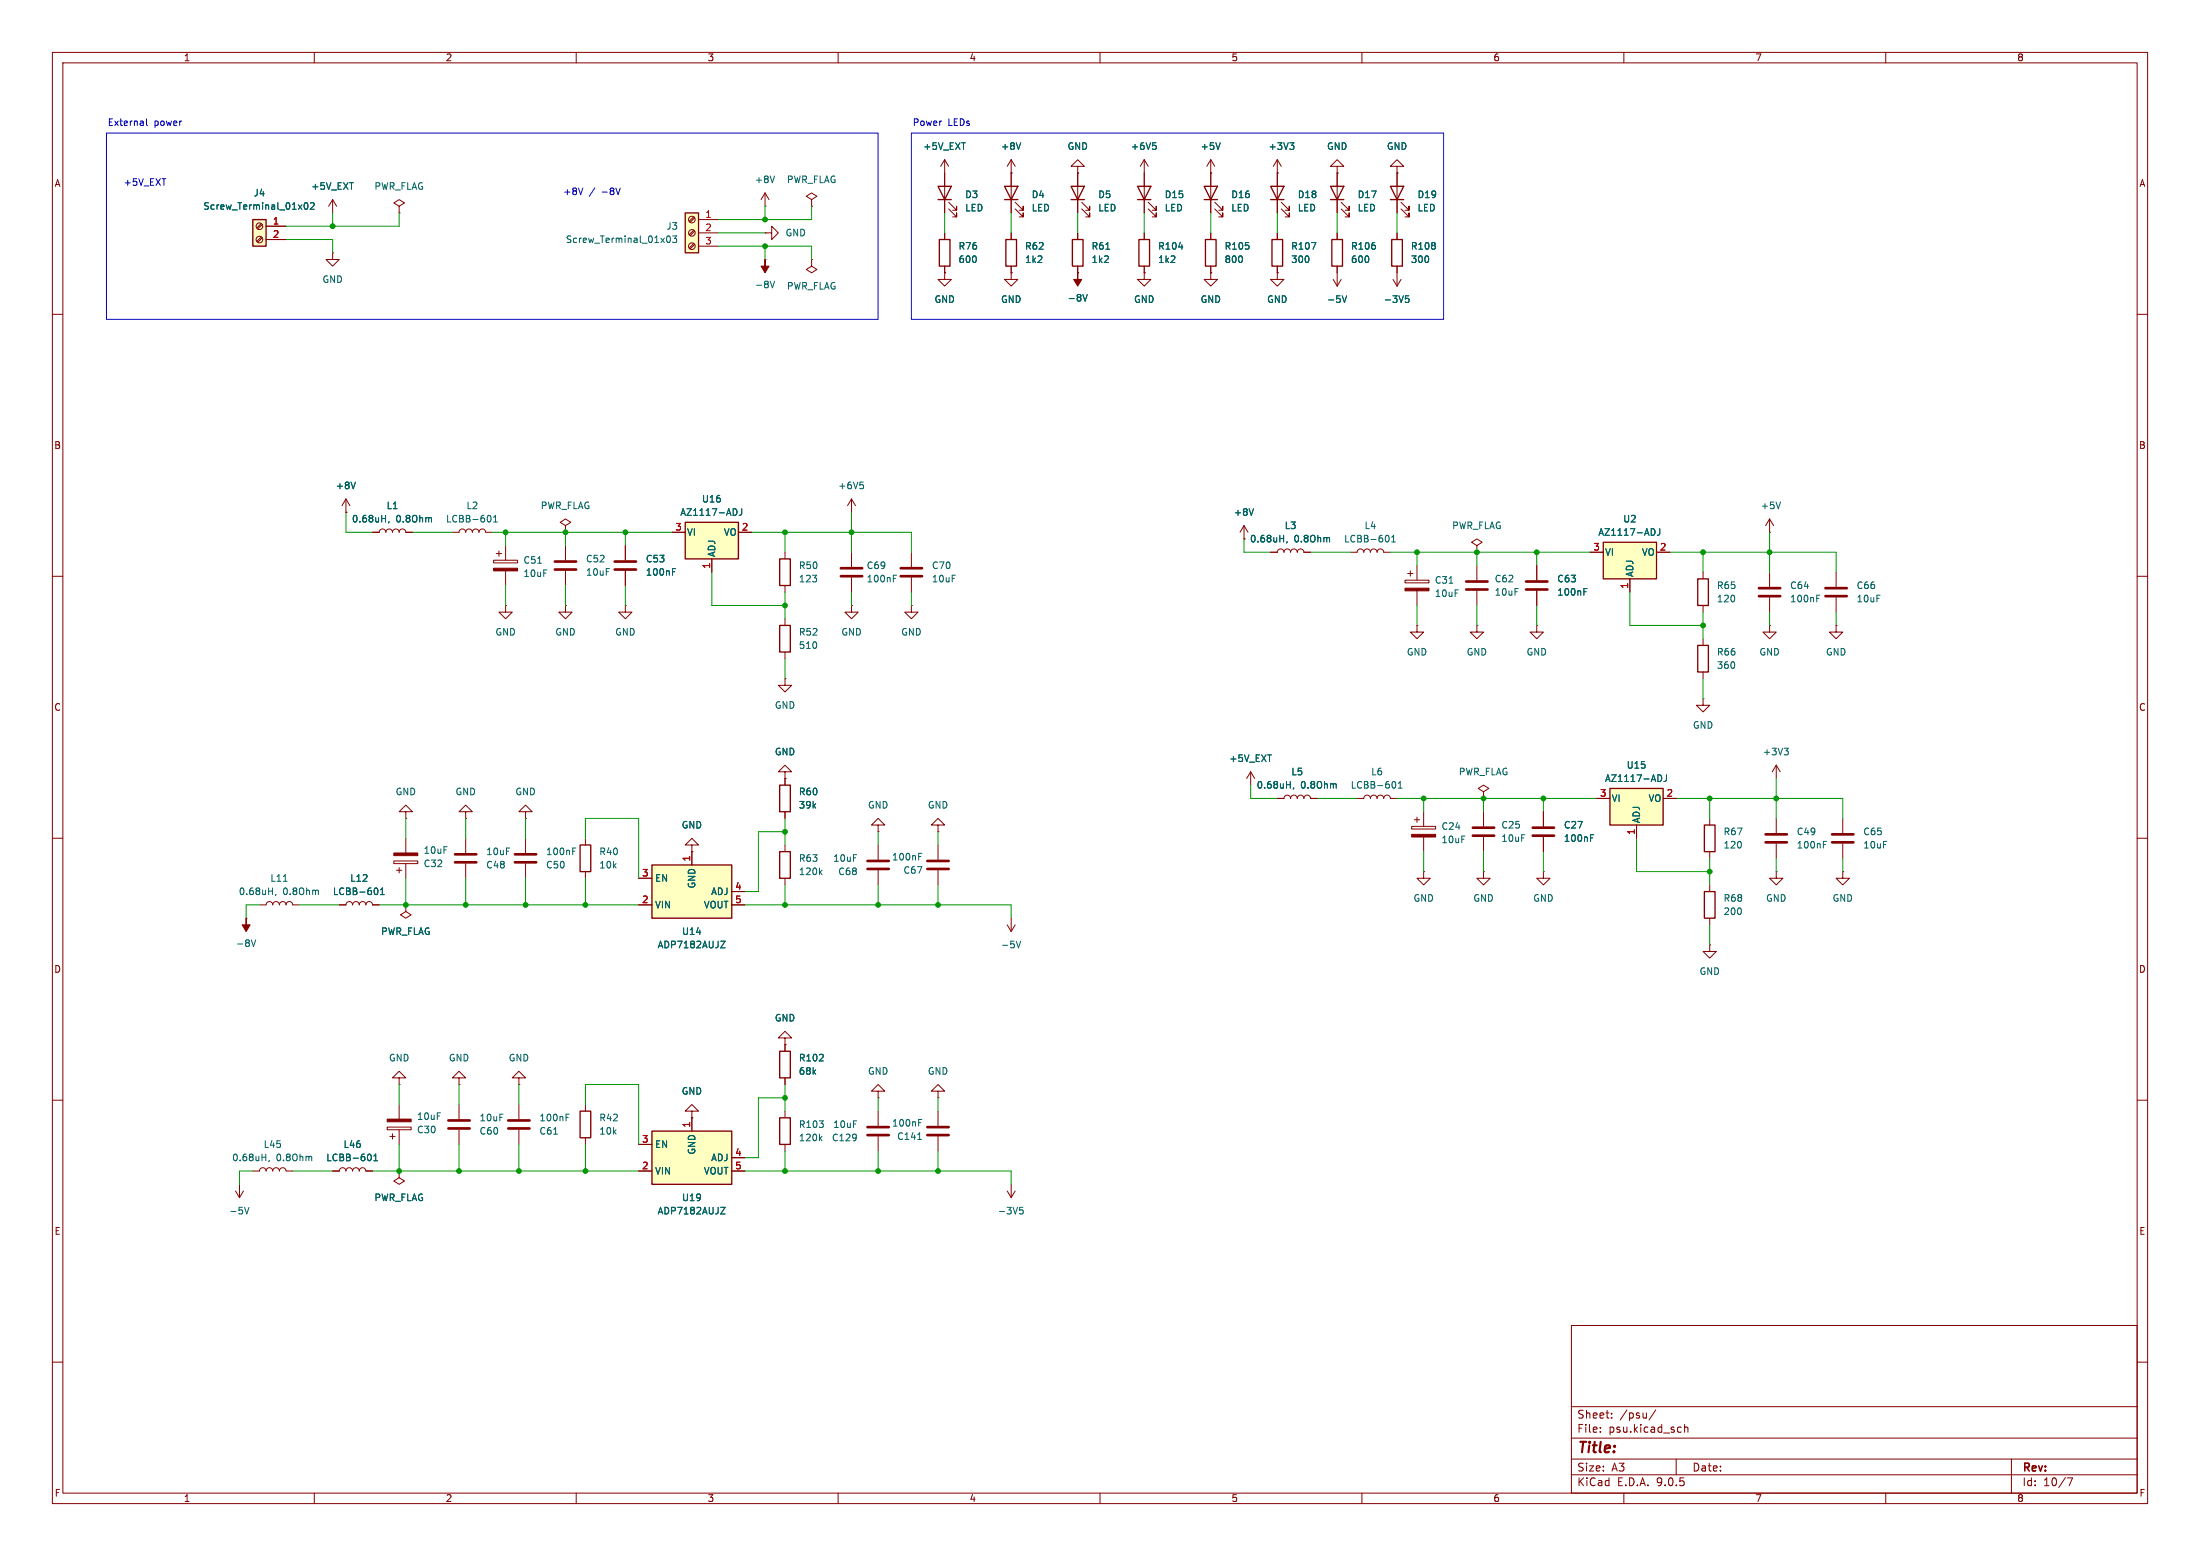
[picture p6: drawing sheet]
<svg xmlns="http://www.w3.org/2000/svg" width="420mm" height="297mm" viewBox="0 0 420 297" stroke-linecap="round" stroke-linejoin="round" font-family="sans-serif">
<g fill="none" stroke="#840000" stroke-width=".19">
<path d="M10 10h400v277h-400zM12 12h396v273h-396zM60 10v2M110 10v2M160 10v2M210 10v2M260 10v2M310 10v2M360 10v2M10 60h2M408 60h2M10 110h2"/>
<path d="M107.9 115.6v1.2h1.3l-1.3 1.3-1.2-1.3h1.2M107.9 115.6h.1M107.9 104.1v2.8M107.9 109v2.8M119.4 115.6v1.2h1.2l-1.2 1.3-1.3-1.3h1.3M119.4 115.6h.1M408 110h2M10 160h2M326.4 156.2v1.3M339.1 156.2v2.8M351.8 156.2v2.8M408 160h2"/>
<path d="M326.4 162.6v1.2M326.4 168.9v1.3M326.4 175.3v1.2M339.1 166.4v1.2h1.3l-1.3 1.3-1.3-1.3h1.3M339.1 166.4h.1M339.1 161v2.8M351.8 166.4v1.2h1.3l-1.3 1.3-1.3-1.3h1.3M351.8 166.4h.1M351.8 161v2.8M326.4 180.3v1.3h1.3l-1.3 1.3-1.3-1.3h1.3M326.4 180.3h.1M10 210h2"/>
<path d="M73.9 215.1h4.6v.5h-4.6zM74.4 216.9h1M74.9 216.4v1M76.2 205.7h-1.3l1.3-1.2 1.3 1.2h-1.3v1.3M76.2 207h.1M76.2 210.8v2.8M76.2 215.6v2.8M87.6 205.7h-1.2l1.2-1.2 1.3 1.2h-1.3v1.3M87.6 207h.1M87.6 210.8v2.8M87.6 215.6v2.8M99.1 205.7h-1.3l1.3-1.2 1.2 1.2h-1.2v1.3"/>
<path d="M99.1 207h.1M408 210h2M45 227.3l.7 1.3M45.7 226.1v2.5M46.5 227.3l-.8 1.3M48.3 223.5h1.2a.64 .64 0 0 1 .7-.6 .64 .64 0 0 1 .6 .6 .64 .64 0 0 1 .6-.6 .64 .64 0 0 1 .7 .6 .64 .64 0 0 1 .6-.6 .64 .64 0 0 1 .6 .6 .64 .64 0 0 1 .7-.6 .64 .64 0 0 1 .6 .6h1.3M63.5 223.5h1.3a.64 .64 0 0 1 .6-.6 .64 .64 0 0 1 .6 .6 .64 .64 0 0 1 .7-.6 .64 .64 0 0 1 .6 .6 .64 .64 0 0 1 .6-.6 .64 .64 0 0 1 .7 .6 .64 .64 0 0 1 .6-.6 .64 .64 0 0 1 .6 .6h1.3M76.2 223.5v1.3l1 .6-1 .7-1-.7 1-.6M76.2 223.5h.1M300 253h108v32h-108zM10 260h2M300 278.5h108"/>
<path d="M300 274.5h108M300 268.5h108M305.5 273.2v.2M305.5 272.5v.1M307.7 270.5v.2M307.7 269.8v.1M316.1 269.1l-1.3 1.9M320 278.5v3M320.8 272.4l.1 .1M320.9 273.3l-.1 .1M321.6 271.9v1.5M321.6 272.5l.2-.1 .4 .1v.9"/>
<path d="M384 278.5v6.5M408 260h2M60 285v2M110 285v2M160 285v2M210 285v2M260 285v2M300 281.5h108M310 285v2M360 285v2M394.7 282.1h1l-.7 1.5"/>
</g>
<path d="M105.9 107.2h4.1M105.9 108.7h4.1M337.1 159.3h4M349.8 159.3h4M337.1 160.8h4M349.8 160.8h4M85.6 215.4h4.1M85.6 213.9h4.1" fill="none" stroke="#840000" stroke-width=".51"/>
<path d="M73.9 213.6h4.6v.5h-4.6z" fill="#840000" stroke="#840000" stroke-width=".19"/>
<path d="M325.4 157.5h2v5.1h-2zM325.4 170.2h2v5.1h-2z" fill="none" stroke="#840000" stroke-width=".25"/>
<path d="M348.1 161.2h.4M348.1 160.6h.6M46.7 230.4l.4 1.3 .4-1.3M51.4 221.5l-.1 .2M70.6 220.3a.79 .79 0 0 1 0 1.3M71.4 221.6h.7M71.4 220.7l.3-.4v1.3" fill="none" stroke="#006464" stroke-width=".19"/>
<path d="M307.3 150.5h10.2v7h-10.2z" fill="#ffffc2"/>
<path d="M307.3 150.5h10.2v7h-10.2z" fill="none" stroke="#840000" stroke-width=".25"/>
<g fill="none" stroke="#840000" stroke-width=".19">
<path d="M179.1 157.5h1.2l-1.2-1.3-1.3 1.3h1.3v1.3M179.1 158.8h.1M269.5 157.7h4.6v.5h-4.6zM270 156.5h1M270.5 156v1M271.8 154.9v2.8M271.8 159.8v2.8M304.8 152.4h2.5M312.4 157.5v2.5M317.5 152.4h2.5M192.3 176.5l.7 1.3M193 175.3v2.5"/>
<path d="M193.8 176.5l-.8 1.3M271.8 166.4v1.2h1.2l-1.2 1.3-1.3-1.3h1.3M271.8 166.4h.1M149.9 198.1h1.2l-1.2-1.2-1.3 1.2h1.3v1.3M149.9 199.4h.1"/>
</g>
<path d="M316.8 147.9a.68 .68 0 0 1 .4 .6 .68 .68 0 0 1-.4 .7M318.1 147.9v1.1l-.4 .2M194 179.6l.4 1.3 .5-1.3" fill="none" stroke="#006464" stroke-width=".19"/>
<path d="M269.5 159.3h4.6v.5h-4.6z" fill="#840000" stroke="#840000" stroke-width=".19"/>
<path d="M124.5 215.9h15.2v10.2h-15.2z" fill="#ffffc2"/>
<path d="M110.7 212.1h2.1v5.1h-2.1zM124.5 215.9h15.2v10.2h-15.2zM148.8 200.7h2.1v5h-2.1z" fill="none" stroke="#840000" stroke-width=".25"/>
<g fill="none" stroke="#840000" stroke-width=".19">
<path d="M238.8 147.3l-.8 1.3M238.8 147.3l.7 1.3M238.8 147.3v2.6M149.9 199.4v1.3M111.8 210.8v1.3M111.8 217.2v1.2M121.9 218.4h2.6M132.1 212.1h-1.3l1.3-1.3 1.2 1.3h-1.2v1.3M132.1 213.4h.1M132.1 213.4v2.5M149.9 205.7v1.3M121.9 223.5h2.6"/>
<path d="M139.7 223.5h2.5M139.7 221h2.5"/>
</g>
<path d="M137.6 230.4h.8l-.8 1.3h.8" fill="none" stroke="#006464" stroke-width=".19"/>
<path d="M130.8 99.7h10.2v7h-10.2z" fill="#ffffc2"/>
<path d="M130.8 99.7h10.2v7h-10.2z" fill="none" stroke="#840000" stroke-width=".25"/>
<path d="M128.3 101.6h2.5M135.9 106.7v2.5M141 101.6h2.5M243.8 152.4h1.3a.64 .64 0 0 1 .6-.6 .64 .64 0 0 1 .7 .6 .64 .64 0 0 1 .6-.6 .64 .64 0 0 1 .6 .6 .64 .64 0 0 1 .7-.6 .64 .64 0 0 1 .6 .6 .64 .64 0 0 1 .7-.6 .64 .64 0 0 1 .6 .6h1.3M259.1 152.4h1.2a.64 .64 0 0 1 .7-.6 .64 .64 0 0 1 .6 .6 .64 .64 0 0 1 .7-.6 .64 .64 0 0 1 .6 .6 .64 .64 0 0 1 .6-.6 .64 .64 0 0 1 .7 .6 .64 .64 0 0 1 .6-.6 .64 .64 0 0 1 .6 .6h1.3M132.1 161.3h-1.3l1.3-1.3 1.2 1.3h-1.2v1.3M132.1 162.6h.1" fill="none" stroke="#840000" stroke-width=".19"/>
<path d="M140.3 97.1a.68 .68 0 0 1 .4 .6 .68 .68 0 0 1-.4 .7M141.6 97.1l-.1 1.1-.4 .2M247 150.4l-.1 .2M266.2 149.2a.79 .79 0 0 1 0 1.2M266.9 150.4h.8M266.9 149.5l.4-.3v1.2" fill="none" stroke="#006464" stroke-width=".19"/>
<path d="M124.5 165.1h15.2v10.2h-15.2z" fill="#ffffc2"/>
<path d="M324.1 110.5h2v5.1h-2zM324.1 123.2h2v5.1h-2zM124.5 165.1h15.2v10.2h-15.2z" fill="none" stroke="#840000" stroke-width=".25"/>
<g fill="none" stroke="#840000" stroke-width=".19">
<path d="M337.8 99.1l-.7 1.2M337.8 99.1l.8 1.2M337.8 99.1v2.5M281.9 119.4v1.3h1.3l-1.3 1.2-1.2-1.2h1.2M281.9 119.4h.1M281.9 104.1l1.1-.6-1.1-.6-1 .6 1 .6v1.3M281.9 105.4h.1M281.9 108v2.7M281.9 112.8v2.8M293.4 119.4v1.3h1.2l-1.2 1.2-1.3-1.2h1.3M293.4 119.4h.1M293.4 108v2.7"/>
<path d="M293.4 112.8v2.8M325.1 109.2v1.3M325.1 115.6v1.2M337.8 101.6h.1M325.1 133.4v1.2h1.3l-1.3 1.3-1.3-1.3h1.3M325.1 133.4h.1M325.1 121.9v1.3M325.1 128.3v1.2M77.5 154.9h-1.3l1.3-1.2 1.2 1.2h-1.2v1.3M77.5 156.2h.1M88.9 154.9h-1.3l1.3-1.2 1.3 1.2h-1.3v1.3M88.9 156.2h.1"/>
<path d="M100.3 154.9h-1.2l1.2-1.2 1.3 1.2h-1.3v1.3M100.3 156.2h.1M283.2 151.1l1-.6-1-.6-1 .6 1 .6v1.3M283.2 152.4h.1M283.2 154.9v2.8M283.2 159.8v2.8M339.1 146.1l-.8 1.2M339.1 146.1l.8 1.2M339.1 146.1v2.5M75.2 164.3h4.6v.5h-4.6zM75.7 166.1h1M76.2 165.6v1"/>
<path d="M77.5 172.7v1.3l1 .6-1 .7-1-.7 1-.6M77.5 172.7h.1M77.5 160v2.8M77.5 164.8v2.8M88.9 160v2.8M88.9 164.8v2.8M100.3 160v2.8M100.3 164.8v2.8M121.9 167.6h2.6M121.9 172.7h2.6M132.1 162.6v2.5M139.7 172.7h2.5"/>
<path d="M139.7 170.2h2.5M283.2 166.4v1.2h1.3l-1.3 1.3-1.3-1.3h1.3M283.2 166.4h.1M294.6 166.4v1.2h1.3l-1.3 1.3-1.2-1.3h1.2M294.6 166.4h.1M99.1 210.8v2.8M99.1 215.6v2.8"/>
</g>
<path d="M339.9 95.8l-.4 1.3M302.4 112.9h.4M302.4 112.3h.6M340.6 142.8h.8l-.4 .5M341.1 143.3l.3 .2v.3l-.3 .3M109.3 162.5h.5M109.3 161.9h.6M137.6 179.6h.8l-.8 1.3h.8M105.7 216.5h.7M108.1 213.3h.4M108.1 212.7h.6" fill="none" stroke="#006464" stroke-width=".19"/>
<path d="M279.9 111h4.1M279.9 112.5h4.1M291.3 111h4.1M291.3 112.5h4.1M281.2 158h4M281.2 159.5h4M86.9 164.6h4M86.9 163.1h4M98.3 164.6h4.1M98.3 163.1h4.1M97 215.4h4.1M97 213.9h4.1" fill="none" stroke="#840000" stroke-width=".51"/>
<path d="M75.2 162.8h4.6v.5h-4.6z" fill="#840000" stroke="#840000" stroke-width=".19"/>
<path d="M306.1 103.5h10.1v7h-10.1z" fill="#ffffc2"/>
<g fill="none" stroke="#840000" stroke-width=".25">
<path d="M191.8 35.6h2.5l-1.3 2.5zM191.8 38.1h2.5M217.2 35.6h2.5l-1.3 2.5zM217.2 38.1h2.5M229.9 35.6h2.5l-1.3 2.5zM229.9 38.1h2.5M204.7 45.7h2.1v5.1h-2.1zM242.8 45.7h2.1v5.1h-2.1zM148.8 119.4h2.1v5.1h-2.1zM148.8 106.7h2.1v5.1h-2.1zM306.1 103.5h10.1v7h-10.1zM148.8 149.9h2.1v5h-2.1z"/>
<path d="M110.7 161.3h2.1v5.1h-2.1z"/>
</g>
<g fill="none" stroke="#840000" stroke-width=".19">
<path d="M63.5 38.1l-.8 1.3M63.5 38.1l.8 1.3M63.5 38.1v2.5M76.2 39.4l1-.7-1-.6-1 .6 1 .7v1.2M193 33v7.6M193.8 39.9l1.5 1.5v-.8v.8h-.7M193.8 38.6l1.5 1.5v-.7v.7h-.7M218.4 33v7.6M219.2 39.9l1.5 1.5v-.8v.8h-.7M219.2 38.6l1.5 1.5v-.7v.7h-.7M231.1 33h.1M231.1 30.5l-.7 1.3"/>
<path d="M231.1 30.5l.8 1.3M231.1 30.5v10.1M231.9 39.9l1.5 1.5v-.8v.8h-.7M231.9 38.6l1.5 1.5v-.7v.7h-.7M76.2 40.6h.1M146 49.5h.1M154.9 49.5v1.3l1.1 .6-1.1 .7-1-.7 1-.6M154.9 49.5h.1M205.7 44.5v1.2M205.7 50.8v1.3M243.8 44.5v1.2M243.8 50.8v1.3"/>
<path d="M254.5 53.3l.8 1.3M255.3 52.1v2.5M256 53.3l-.7 1.3M162.6 95.3v2.5M162.6 95.3l-.8 1.2M162.6 95.3l.7 1.2M94.2 106.9h4.6v.5h-4.6zM94.7 105.7h1.1M95.2 105.2v1M96.5 115.6v1.2h1.3l-1.3 1.3-1.3-1.3h1.3M96.5 115.6h.1M96.5 104.1v2.8"/>
<path d="M96.5 109v2.8M107.9 100.3l1.1-.6-1.1-.6-1 .6 1 .6v1.3M107.9 101.6h.1M119.4 104.1v2.8M119.4 109v2.8M149.9 105.4v1.3M149.9 111.8v1.2M149.9 118.1v1.3M162.6 115.6v1.2h1.2l-1.2 1.3-1.3-1.3h1.3M162.6 115.6h.1M162.6 105.4v2.8M162.6 110.2v2.8"/>
<path d="M174 115.6v1.2h1.3l-1.3 1.3-1.3-1.3h1.3M174 115.6h.1M174 105.4v2.8M174 110.2v2.8M303.5 105.4h2.6M311.1 110.5v2.5M316.2 105.4h2.6M337.8 119.4v1.3h1.3l-1.3 1.2-1.3-1.2h1.3M337.8 119.4h.1M337.8 109.2v2.8M337.8 114v2.8M350.5 119.4v1.3h1.3l-1.3 1.2-1.3-1.2h1.3"/>
<path d="M350.5 119.4h.1M350.5 109.2v2.8M350.5 114v2.8M149.9 129.5v1.3h1.2l-1.2 1.3-1.3-1.3h1.3M149.9 129.5h.1M149.9 124.5v1.2M149.9 147.3h1.2l-1.2-1.2-1.3 1.2h1.3v1.3M149.9 148.6h.1M149.9 148.6v1.3M149.9 154.9v1.3M167.6 157.5h1.3l-1.3-1.3-1.2 1.3h1.2v1.3M167.6 158.8h.1"/>
<path d="M294.6 154.9v2.8M294.6 159.8v2.8M47 175.3h.1M49.5 172.7h1.3a.64 .64 0 0 1 .6-.6 .64 .64 0 0 1 .7 .6 .64 .64 0 0 1 .6-.6 .64 .64 0 0 1 .6 .6 .64 .64 0 0 1 .7-.6 .64 .64 0 0 1 .6 .6 .64 .64 0 0 1 .6-.6 .64 .64 0 0 1 .7 .6h1.2M64.8 172.7h1.2a.64 .64 0 0 1 .7-.6 .64 .64 0 0 1 .6 .6 .64 .64 0 0 1 .6-.6 .64 .64 0 0 1 .7 .6 .64 .64 0 0 1 .6-.6 .64 .64 0 0 1 .6 .6 .64 .64 0 0 1 .7-.6 .64 .64 0 0 1 .6 .6h1.3M111.8 160v1.3M111.8 166.4v1.2M167.6 161.3v2.8M167.6 166.1v2.8M167.6 208.3h1.3l-1.3-1.3-1.2 1.3h1.2v1.3M167.6 209.6h.1M167.6 212.1v2.8"/>
<path d="M167.6 216.9v2.8M179.1 212.1v2.8M179.1 216.9v2.8"/>
</g>
<g fill="none" stroke="#006464" stroke-width=".19">
<path d="M233 27.2l-.5 1.3M147 53.7l.5 1.2 .4-1.2M211.1 47.6h.7M250.4 46.3h.8l-.5 1.3M256.2 56.5l.5 1.2 .4-1.2M164.2 92h.6M164.6 92.5l.3 .2v.3l-.3 .3M102.7 107.5h.7M128.4 109.1h.4M128.4 108.5h.6M170.5 110.4h.5M170.5 109.8h.6"/>
<path d="M315.5 100.9a.68 .68 0 0 1 .5 .6 .68 .68 0 0 1-.5 .7M316.9 100.9l-.1 1.1-.4 .2M346.8 114.2h.4M346.8 113.6h.6M303.6 159.9h.5M303.6 159.3h.6M48 179.4l.4 1.3 .4-1.3M52.7 170.7l-.1 .2M54.1 168.2h.7M71.8 169.5a.79 .79 0 0 1 0 1.3M72.6 170.8h.8M72.6 169.9l.4-.4v1.3"/>
<path d="M175.2 217.5h.7M175.4 214.3h.4M175.4 213.7h.6"/>
</g>
<g fill="none" stroke="#840000" stroke-width=".51">
<path d="M117.3 107.2h4.1M117.3 108.7h4.1M160.5 108.5h4.1M160.5 110h4.1M172 108.5h4M172 110h4M335.8 112.3h4.1M335.8 113.8h4.1M348.5 112.3h4.1M348.5 113.8h4.1M292.6 158h4.1M292.6 159.5h4.1"/>
<path d="M165.6 165.9h4.1M165.6 164.3h4.1M165.6 216.7h4.1M165.6 215.1h4.1M177 216.7h4.1M177 215.1h4.1"/>
</g>
<g fill="#840000" stroke="#840000" stroke-width=".19">
<path d="M94.2 108.5h4.6v.5h-4.6z"/>
<path d="M47 175.3v1.2h.8l-.8 1.3-.8-1.3h.8z"/>
<path d="M146 49.5v1.3h.8l-.8 1.3-.7-1.3h.7z"/>
</g>
<path d="M130.8 40.6h2.5v7.7h-2.5z" fill="#ffffc2"/>
<path d="M179.1 35.6h2.5l-1.3 2.5zM179.1 38.1h2.5M130.8 40.6h2.5v7.7h-2.5zM192 45.7h2.1v5.1h-2.1z" fill="none" stroke="#840000" stroke-width=".25"/>
<g fill="none" stroke="#840000" stroke-width=".19">
<path d="M146 39.4h.1M146 36.8l-.7 1.3M146 36.8l.8 1.3M146 36.8v2.6M154.9 38.1l1.1-.6-1.1-.7-1 .7 1 .6v1.3M154.9 39.4h.1M180.3 33v7.6M181.1 39.9l1.5 1.5v-.8v.8h-.7M181.1 38.6l1.5 1.5v-.7v.7h-.7M193 33h.1M193 30.5l-.7 1.3M193 30.5l.8 1.3"/>
<path d="M193 30.5v2.5M132.4 41.4l-.8 .8M132.4 43.9l-.8 .9M132.4 46.5l-.8 .8M132.6 41.6l-.9 .8M132.6 44.1l-.9 .9M132.6 46.7l-.9 .8M133.3 41.9h3.9M133.3 44.5h3.9M133.3 47h3.9M193 44.5v1.2M193 50.8v1.3"/>
<circle cx="132.1" cy="47" r=".63"/>
<circle cx="132.1" cy="44.4" r=".63"/>
<circle cx="132.1" cy="41.9" r=".63"/>
</g>
<path d="M147.9 33.6l-.5 1.3M194.9 27.2l-.5 1.3M127.4 45.2l.2-.2a.68 .68 0 0 1 .4 .7 .68 .68 0 0 1-.4 .6l-.3-.5zM128.4 45h.8l-.4 .5 .3 .1v.6l-.2 .1-.5-.1" fill="none" stroke="#006464" stroke-width=".19"/>
<path d="M48.3 41.9h2.5v5.1h-2.5z" fill="#ffffc2"/>
<g fill="none" stroke="#840000" stroke-width=".25">
<path d="M204.5 35.6h2.5l-1.3 2.5zM204.5 38.1h2.5M242.6 35.6h2.5l-1.3 2.5zM242.6 38.1h2.5M254 35.6h2.5l-1.2 2.5zM254 38.1h2.5M265.4 35.6h2.6l-1.3 2.5zM265.4 38.1h2.6M48.3 41.9h2.5v5.1h-2.5zM179.3 45.7h2.1v5.1h-2.1zM217.4 45.7h2.1v5.1h-2.1zM230.1 45.7h2.1v5.1h-2.1z"/>
<path d="M254.3 45.7h2v5.1h-2zM265.7 45.7h2v5.1h-2zM148.8 162.6h2.1v5h-2.1zM148.8 213.4h2.1v5h-2.1z"/>
</g>
<g fill="none" stroke="#840000" stroke-width=".19">
<path d="M180.3 30.5v5.1M180.3 38.1v2.5M180.3 30.5l-.7 1.3M180.3 30.5l.8 1.3M193 33h.1M193 33v2.6M193 38.1v2.5M205.7 31.8h1.3l-1.3-1.3-1.2 1.3h1.2v1.2M205.7 33h.1M205.7 33v7.6M206.5 39.9l1.5 1.5v-.8v.8h-.7M206.5 38.6l1.5 1.5v-.7v.7h-.7"/>
<path d="M218.4 30.5l-.7 1.3M218.4 30.5l.8 1.3M218.4 30.5v5.1M218.4 38.1v2.5M231.1 33h.1M231.1 33v2.6M231.1 38.1v2.5M243.8 33h.1M243.8 30.5l-.7 1.3M243.8 30.5l.8 1.3M243.8 30.5v10.1M244.6 39.9l1.5 1.5v-.8v.8h-.7"/>
<path d="M244.6 38.6l1.5 1.5v-.7v.7h-.7M255.3 31.8h1.2l-1.2-1.3-1.3 1.3h1.3v1.2M255.3 33h.1M255.3 33v7.6M256 39.9l1.6 1.5v-.8v.8h-.8M256 38.6l1.6 1.5v-.7v.7h-.8M266.7 31.8h1.3l-1.3-1.3-1.3 1.3h1.3v1.2M266.7 33h.1M266.7 33v7.6M267.5 39.9l1.5 1.5v-.8v.8h-.8M267.5 38.6l1.5 1.5v-.7v.7h-.8M49.9 42.7l-.9 .8"/>
<path d="M49.9 45.2l-.9 .9M50.1 42.8l-.9 .9M50.1 45.4l-.9 .8M50.8 43.2h3.8M50.8 45.7h3.8M63.5 48.3v1.2h1.3l-1.3 1.3-1.3-1.3h1.3M63.5 48.3h.1M146 44.5h1.3v-1.3l1.3 1.3-1.3 1.2v-1.2M146 44.5h.1M180.3 52.1v1.2h1.3l-1.3 1.3-1.2-1.3h1.2M180.3 52.1h.1M180.3 44.5v1.2"/>
<path d="M180.3 50.8v1.3M193 52.1v1.2h1.3l-1.3 1.3-1.2-1.3h1.2M193 52.1h.1M193 44.5v1.2M193 50.8v1.3M205.7 52.1h.1M205.7 44.5v1.2M205.7 50.8v1.3M218.4 52.1v1.2h1.3l-1.3 1.3-1.2-1.3h1.2M218.4 52.1h.1M218.4 44.5v1.2M218.4 50.8v1.3"/>
<path d="M231.1 52.1v1.2h1.3l-1.3 1.3-1.2-1.3h1.2M231.1 52.1h.1M231.1 44.5v1.2M231.1 50.8v1.3M243.8 52.1v1.2h1.3l-1.3 1.3-1.2-1.3h1.2M243.8 52.1h.1M243.8 44.5v1.2M243.8 50.8v1.3M255.3 44.5v1.2M255.3 50.8v1.3M265.9 53.3l.8 1.3M266.7 44.5v1.2"/>
<path d="M266.7 50.8v3.8M267.5 53.3l-.8 1.3M66 97.8h.1M66 95.3l-.7 1.2M66 95.3l.8 1.2M66 95.3v2.5M71.1 101.6h1.3a.64 .64 0 0 1 .6-.6 .64 .64 0 0 1 .7 .6 .64 .64 0 0 1 .6-.6 .64 .64 0 0 1 .6 .6 .64 .64 0 0 1 .7-.6 .64 .64 0 0 1 .6 .6 .64 .64 0 0 1 .6-.6 .64 .64 0 0 1 .7 .6h1.2M86.4 101.6h1.2a.64 .64 0 0 1 .7-.6 .64 .64 0 0 1 .6 .6 .64 .64 0 0 1 .6-.6 .64 .64 0 0 1 .7 .6 .64 .64 0 0 1 .6-.6 .64 .64 0 0 1 .6 .6 .64 .64 0 0 1 .7-.6 .64 .64 0 0 1 .6 .6h1.3M119.4 104.1v2.8M119.4 109v2.8M128.3 101.6h2.5M135.9 106.7v2.5"/>
<path d="M141 101.6h2.5M237.5 102.9h.1M237.5 100.3l-.8 1.3M237.5 100.3l.8 1.3M237.5 100.3v2.6M242.6 105.4h1.2a.64 .64 0 0 1 .7-.6 .64 .64 0 0 1 .6 .6 .64 .64 0 0 1 .6-.6 .64 .64 0 0 1 .7 .6 .64 .64 0 0 1 .6-.6 .64 .64 0 0 1 .6 .6 .64 .64 0 0 1 .7-.6 .64 .64 0 0 1 .6 .6h1.3M257.8 105.4h1.3a.64 .64 0 0 1 .6-.6 .64 .64 0 0 1 .6 .6 .64 .64 0 0 1 .7-.6 .64 .64 0 0 1 .6 .6 .64 .64 0 0 1 .7-.6 .64 .64 0 0 1 .6 .6 .64 .64 0 0 1 .6-.6 .64 .64 0 0 1 .7 .6h1.2M268.2 110.7h4.6v.6h-4.6zM268.7 109.5h1M269.2 109v1M270.5 119.4v1.3h1.3l-1.3 1.2-1.3-1.2h1.3M270.5 119.4h.1"/>
<path d="M270.5 108v2.7M270.5 112.8v2.8M293.4 108v2.7M293.4 112.8v2.8M303.5 105.4h2.6M311.1 110.5v2.5M316.2 105.4h2.6M149.9 148.6h.1M149.9 148.6v1.3M149.9 154.9v1.3M243.8 152.4h1.3M250.2 152.4h1.3"/>
<path d="M294.6 154.9v2.8M294.6 159.8v2.8M304.8 152.4h2.5M312.4 157.5v2.5M317.5 152.4h2.5M64.8 172.7h1.2M71.1 172.7h1.3M77.5 172.7h.1M121.9 167.6h2.6M121.9 172.7h2.6M132.1 162.6h.1M132.1 162.6v2.5"/>
<path d="M139.7 172.7h2.5M139.7 170.2h2.5M149.9 161.3v1.3M149.9 167.6v1.3M179.1 161.3v2.8M179.1 166.1v2.8M149.9 199.4h.1M149.9 199.4v1.3M121.9 218.4h2.6M132.1 213.4h.1M132.1 213.4v2.5M149.9 205.7v1.3"/>
<path d="M149.9 212.1v1.3M149.9 218.4v1.3M179.1 208.3h1.2l-1.2-1.3-1.3 1.3h1.3v1.3M179.1 209.6h.1M63.5 223.5h1.3M69.8 223.5h1.3M76.2 223.5h.1M121.9 223.5h2.6M139.7 223.5h2.5M139.7 221h2.5M192.3 227.3l.7 1.3M193 226.1v2.5"/>
<path d="M193.8 227.3l-.8 1.3"/>
<circle cx="49.5" cy="45.7" r=".63"/>
<circle cx="49.5" cy="43.2" r=".63"/>
</g>
<g fill="none" stroke="#006464" stroke-width=".19">
<path d="M58.2 38.7h.2a.68 .68 0 0 1 .4 .6 .68 .68 0 0 1-.4 .6 .84 .84 0 0 1-.2-1.2zM59.3 38.8l.5-.1 .2 .3-.8 .9h.8M194.9 27.2l-.5 1.3M220.1 27.2h.6M220.5 27.7l.2 .3v.3l-.2 .2M233 27.2l-.5 1.3M246.2 27.2h.8l-.4 .5M246.8 27.7l.2 .3v.3l-.2 .2M206.7 56.2l.4 1.3 .5-1.3M211.1 47.6h.7M225 47.1h.8M250.4 46.3h.8l-.5 1.3"/>
<path d="M256.2 56.5l.5 1.2 .4-1.2M268.3 56.5h.6M268.3 57l.5-.1 .2 .3-.1 .5h-.6M67.9 92l-.5 1.3M74.3 99.6l-.2 .2M93.4 98.4a.79 .79 0 0 1 0 1.2M94.2 99.6h.7M94.2 98.7l.4-.3v1.2M140.3 97.1a.68 .68 0 0 1 .4 .6 .68 .68 0 0 1-.4 .7M141.6 97.1l-.1 1.1-.4 .2M239.3 97.1l-.4 1.3M128.4 109.1h.4"/>
<path d="M128.4 108.5h.6M245.7 103.4l-.1 .2M264.9 102.2a.79 .79 0 0 1 0 1.2M265.7 103.4h.7M265.7 102.5l.3-.3v1.2M276.6 111.3h.8M302.4 112.9h.4M302.4 112.3h.6M315.5 100.9a.68 .68 0 0 1 .5 .6 .68 .68 0 0 1-.5 .7M316.9 100.9l-.1 1.1-.4 .2M247 150.4l-.1 .2M303.6 159.9h.5"/>
<path d="M303.6 159.3h.6M316.8 147.9a.68 .68 0 0 1 .4 .6 .68 .68 0 0 1-.4 .7M318.1 147.9v1.1l-.4 .2M71.8 169.5a.79 .79 0 0 1 0 1.3M72.6 170.8h.8M72.6 169.9l.4-.4v1.3M137.6 179.6h.8l-.8 1.3h.8M156.6 166.5l.3 .4M156.9 166.1l-.5 .5M175.4 163.5h.4M175.4 162.9h.6M156.6 217.3l.3 .4"/>
<path d="M156.9 216.9l-.5 .5M70.6 220.3a.79 .79 0 0 1 0 1.3M71.4 221.6h.7M71.4 220.7l.3-.4v1.3M137.6 230.4h.8l-.8 1.3h.8M194.7 230.4h.6M194.7 231l.4-.1 .2 .3-.1 .5h-.5"/>
</g>
<g fill="#840000" stroke="#840000" stroke-width=".19">
<path d="M268.2 112.3h4.6v.5h-4.6z"/>
<path d="M205.7 52.1v1.2h.8l-.8 1.3-.7-1.3h.7z"/>
</g>
<path d="M177 165.9h4.1M177 164.3h4.1" fill="none" stroke="#840000" stroke-width=".51"/>
<g fill="none" stroke="#009600" stroke-width=".19">
<path d="M146 39.4v2.5M154.9 39.4v2.5h-17.7M54.6 45.7h8.9v2.6M63.5 40.6v2.6M76.2 40.6v2.6h-21.6M137.2 47h17.7v2.5M137.2 44.5h8.8M146 47v2.5M180.3 40.6v3.9M193 40.6v3.9M205.7 40.6v3.9M218.4 40.6v3.9"/>
<path d="M231.1 40.6v3.9M243.8 40.6v3.9M255.3 40.6v3.9M266.7 40.6v3.9M66 97.8v3.8h5.1M162.6 97.8v7.6M78.7 101.6h7.7M94 101.6h34.3M96.5 101.6v2.5M96.5 111.8v3.8M107.9 101.6v2.5M107.9 111.8v3.8"/>
<path d="M119.4 101.6v2.5M119.4 111.8v3.8M135.9 109.2v6.4h14M143.5 101.6h30.5v3.8M149.9 101.6v3.8M149.9 113v5.1M162.6 113v2.6M174 113v2.6M237.5 102.9v2.5h5.1M250.2 105.4h7.6M265.4 105.4h38.1M270.5 105.4v2.6"/>
<path d="M270.5 115.6v3.8M281.9 105.4v2.6M281.9 115.6v3.8M293.4 105.4v2.6M293.4 115.6v3.8M311.1 113v6.4h14M318.8 105.4h31.7v3.8M325.1 105.4v3.8M325.1 116.8v5.1M337.8 101.6v7.6M337.8 116.8v2.6M350.5 116.8v2.6"/>
<path d="M149.9 125.7v3.8M325.1 129.5v3.9M77.5 156.2v3.8M88.9 156.2v3.8M100.3 156.2v3.8M149.9 156.2v5.1M149.9 158.8h-5.1v11.4h-2.6M167.6 158.8v2.5M179.1 158.8v2.5M238.8 149.9v2.5h5M251.5 152.4h7.6M266.7 152.4h38.1"/>
<path d="M271.8 152.4v2.5M283.2 152.4v2.5M294.6 152.4v2.5M320 152.4h31.8v3.8M326.4 152.4v3.8M339.1 148.6v7.6M49.5 172.7h-2.5v2.6M57.1 172.7h7.7M72.4 172.7h49.5M77.5 167.6v5.1M88.9 167.6v5.1M100.3 167.6v5.1"/>
<path d="M111.8 160v-3.8h10.1v11.4M111.8 167.6v5.1M142.2 172.7h50.8v2.6M149.9 168.9v3.8M167.6 168.9v3.8M179.1 168.9v3.8M271.8 162.6v3.8M283.2 162.6v3.8M294.6 162.6v3.8M312.4 160v6.4h14M326.4 163.8v5.1M326.4 176.5v3.8"/>
<path d="M339.1 163.8v2.6M351.8 163.8v2.6M76.2 207v3.8M76.2 218.4v5.1M87.6 207v3.8M87.6 218.4v5.1M99.1 207v3.8M99.1 218.4v5.1M111.8 210.8v-3.8h10.1v11.4M111.8 218.4v5.1M149.9 207v5.1M149.9 219.7v3.8"/>
<path d="M149.9 209.6h-5.1v11.4h-2.6M167.6 209.6v2.5M167.6 219.7v3.8M179.1 209.6v2.5M179.1 219.7v3.8M48.3 223.5h-2.6v2.6M55.9 223.5h7.6M71.1 223.5h50.8M142.2 223.5h50.8v2.6"/>
</g>
<path d="M20.3 25.4h147.3v35.6h-147.3zM28 22.7v1.1l.1 .2M111.3 35.9l-.4 1.3M118.4 35.9l-.4 1.3M174 25.4h101.6v35.6h-101.6z" fill="none" stroke="#0000c2" stroke-width=".19"/>
<g fill="#009600" stroke="#009600" stroke-width=".19">
<circle cx="63.5" cy="43.2" r=".46"/>
<circle cx="146" cy="47" r=".46"/>
<circle cx="146" cy="41.9" r=".46"/>
<circle cx="167.6" cy="172.7" r=".46"/>
<circle cx="167.6" cy="223.5" r=".46"/>
<circle cx="149.9" cy="223.5" r=".46"/>
<circle cx="179.1" cy="172.7" r=".46"/>
<circle cx="179.1" cy="223.5" r=".46"/>
<circle cx="149.9" cy="209.6" r=".46"/>
<circle cx="111.8" cy="172.7" r=".46"/>
<circle cx="149.9" cy="158.8" r=".46"/>
<circle cx="149.9" cy="172.7" r=".46"/>
<circle cx="111.8" cy="223.5" r=".46"/>
<circle cx="87.6" cy="223.5" r=".46"/>
<circle cx="76.2" cy="223.5" r=".46"/>
<circle cx="99.1" cy="223.5" r=".46"/>
<circle cx="149.9" cy="101.6" r=".46"/>
<circle cx="162.6" cy="101.6" r=".46"/>
<circle cx="107.9" cy="101.6" r=".46"/>
<circle cx="96.5" cy="101.6" r=".46"/>
<circle cx="149.9" cy="115.6" r=".46"/>
<circle cx="119.4" cy="101.6" r=".46"/>
<circle cx="77.5" cy="172.7" r=".46"/>
<circle cx="88.9" cy="172.7" r=".46"/>
<circle cx="100.3" cy="172.7" r=".46"/>
<circle cx="325.1" cy="105.4" r=".46"/>
<circle cx="337.8" cy="105.4" r=".46"/>
<circle cx="293.4" cy="105.4" r=".46"/>
<circle cx="281.9" cy="105.4" r=".46"/>
<circle cx="325.1" cy="119.4" r=".46"/>
<circle cx="270.5" cy="105.4" r=".46"/>
<circle cx="339.1" cy="152.4" r=".46"/>
<circle cx="326.4" cy="152.4" r=".46"/>
<circle cx="294.6" cy="152.4" r=".46"/>
<circle cx="326.4" cy="166.4" r=".46"/>
<circle cx="283.2" cy="152.4" r=".46"/>
<circle cx="271.8" cy="152.4" r=".46"/>
</g>
<text font-size="2.8" fill="#840000" x="301" y="277.9">Title:</text>
<g font-size="2.1" fill="#840000">
<text x="301" y="273.7">File:</text>
<text x="301" y="271">Sheet:</text>
<text x="307.1" y="273.7">psu.kicad_sch</text>
<text x="309.2" y="271">/psu/</text>
<text x="301" y="281.1">Size:</text>
<text x="307.6" y="281.1">A3</text>
<text x="323" y="281.1">Date:</text>
<text x="386" y="281.3">Rev:</text>
<text x="301" y="283.9">KiCad</text>
<text x="308.7" y="283.9">E.D.A.</text>
<text x="316.3" y="283.9">9.0.5</text>
<text x="386" y="283.9">Id:</text>
<text x="390.1" y="283.9">10/7</text>
</g>
<g font-size="1.8" fill="#840000">
<text x="35" y="11.9">1</text>
<text x="85" y="11.9">2</text>
<text x="135" y="11.9">3</text>
<text x="185" y="11.9">4</text>
<text x="235" y="11.9">5</text>
<text x="285" y="11.9">6</text>
<text x="335" y="11.9">7</text>
<text x="385" y="11.9">8</text>
<text x="10.3" y="35.9">A</text>
<text x="408.3" y="35.9">A</text>
<text x="10.3" y="85.9">B</text>
<text x="408.2" y="85.9">B</text>
<text x="10.3" y="135.9">C</text>
<text x="408.2" y="135.9">C</text>
<text x="10.3" y="185.9">D</text>
<text x="408.2" y="185.9">D</text>
<text x="10.3" y="235.9">E</text>
<text x="408.3" y="235.9">E</text>
<text x="10.3" y="285.9">F</text>
<text x="35" y="286.9">1</text>
<text x="85" y="286.9">2</text>
<text x="135" y="286.9">3</text>
<text x="185" y="286.9">4</text>
<text x="235" y="286.9">5</text>
<text x="285" y="286.9">6</text>
<text x="335" y="286.9">7</text>
<text x="385" y="286.9">8</text>
<text x="408.3" y="285.9">F</text>
</g>
<g font-size="1.8" fill="#0000c2">
<text x="20.5" y="24.2">External</text>
<text x="29.4" y="24.2">power</text>
<text x="174.1" y="24.2">Power</text>
<text x="180.9" y="24.2">LEDs</text>
<text x="23.5" y="35.7">+5V_EXT</text>
<text x="107.4" y="37.4">+8V</text>
<text x="112.5" y="37.4">/</text>
<text x="115" y="37.4">-8V</text>
</g>
<g font-size="1.8" fill="#006464">
<text x="176.2" y="28.8">+5V_EXT</text>
<text x="191" y="28.8">+8V</text>
<text x="203.7" y="28.8">GND</text>
<text x="215.8" y="28.8">+6V5</text>
<text x="229.1" y="28.8">+5V</text>
<text x="242.1" y="28.8">+3V3</text>
<text x="253.2" y="28.8">GND</text>
<text x="264.7" y="28.8">GND</text>
<text x="144" y="35.2">+8V</text>
<text x="150.1" y="35.2">PWR_FLAG</text>
<text x="38.7" y="40.2">Screw_Terminal_01x02</text>
<text x="48.3" y="37.7">J4</text>
<text x="59.3" y="36.4">+5V_EXT</text>
<text x="71.4" y="36.4">PWR_FLAG</text>
<text x="184.2" y="38">D3</text>
<text x="184.2" y="40.6">LED</text>
<text x="196.9" y="38">D4</text>
<text x="196.9" y="40.6">LED</text>
<text x="209.6" y="38">D5</text>
<text x="209.6" y="40.6">LED</text>
<text x="222.3" y="40.6">LED</text>
<text x="222.3" y="38">D15</text>
<text x="235" y="40.6">LED</text>
<text x="235" y="38">D16</text>
<text x="247.7" y="40.6">LED</text>
<text x="247.7" y="38">D18</text>
<text x="259.1" y="40.6">LED</text>
<text x="259.1" y="38">D17</text>
<text x="270.5" y="40.6">LED</text>
<text x="270.5" y="38">D19</text>
<text x="107.9" y="46.6">Screw_Terminal_01x03</text>
<text x="127.2" y="44">J3</text>
<text x="149.9" y="45.3">GND</text>
<text x="182.9" y="47.9">R76</text>
<text x="195.6" y="47.9">R62</text>
<text x="208.3" y="47.9">R61</text>
<text x="221" y="47.9">R104</text>
<text x="233.7" y="47.9">R105</text>
<text x="246.4" y="47.9">R107</text>
<text x="257.8" y="47.9">R106</text>
<text x="269.2" y="47.9">R108</text>
<text x="182.9" y="50.4">600</text>
<text x="195.6" y="50.4">1k2</text>
<text x="208.3" y="50.4">1k2</text>
<text x="221" y="50.4">1k2</text>
<text x="233.7" y="50.4">800</text>
<text x="246.4" y="50.4">300</text>
<text x="257.8" y="50.4">600</text>
<text x="269.2" y="50.4">300</text>
<text x="61.5" y="54.2">GND</text>
<text x="144" y="55.2">-8V</text>
<text x="150.1" y="55.5">PWR_FLAG</text>
<text x="178.3" y="58">GND</text>
<text x="191" y="58">GND</text>
<text x="203.7" y="57.8">-8V</text>
<text x="216.4" y="58">GND</text>
<text x="229.1" y="58">GND</text>
<text x="241.8" y="58">GND</text>
<text x="253.2" y="58">-5V</text>
<text x="264.1" y="58">-3V5</text>
<text x="64" y="93.6">+8V</text>
<text x="159.9" y="93.6">+6V5</text>
<text x="67.1" y="99.9">0.68uH,</text>
<text x="73.7" y="97.4">L1</text>
<text x="75.6" y="99.9">0.8Ohm</text>
<text x="85" y="99.9">LCBB-601</text>
<text x="88.9" y="97.4">L2</text>
<text x="103.1" y="97.4">PWR_FLAG</text>
<text x="129.8" y="98.7">AZ1117-ADJ</text>
<text x="133.9" y="96.1">U16</text>
<text x="235.5" y="98.7">+8V</text>
<text x="245.2" y="101.2">L3</text>
<text x="260.4" y="101.2">L4</text>
<text x="277.1" y="101.2">PWR_FLAG</text>
<text x="309.8" y="99.9">U2</text>
<text x="336.1" y="97.4">+5V</text>
<text x="99.8" y="107.8">C51</text>
<text x="111.8" y="107.5">C52</text>
<text x="123.2" y="107.5">C53</text>
<text x="131.1" y="102.5">VI</text>
<text x="136.8" y="106.4" transform="rotate(-90 136.8 106.4)">ADJ</text>
<text x="138.1" y="102.5">VO</text>
<text x="238.5" y="103.7">0.68uH,</text>
<text x="247" y="103.7">0.8Ohm</text>
<text x="256.5" y="103.7">LCBB-601</text>
<text x="305" y="102.5">AZ1117-ADJ</text>
<text x="306.3" y="106.3">VI</text>
<text x="313.4" y="106.3">VO</text>
<text x="99.8" y="110.3">10uF</text>
<text x="111.8" y="110.1">10uF</text>
<text x="123.2" y="110.1">100nF</text>
<text x="152.4" y="111.4">123</text>
<text x="152.4" y="108.8">R50</text>
<text x="165.4" y="111.4">100nF</text>
<text x="165.4" y="108.8">C69</text>
<text x="177.8" y="108.8">C70</text>
<text x="177.8" y="111.4">10uF</text>
<text x="273.8" y="111.6">C31</text>
<text x="285.3" y="111.4">C62</text>
<text x="285.3" y="113.9">10uF</text>
<text x="297.2" y="113.9">100nF</text>
<text x="297.2" y="111.4">C63</text>
<text x="312" y="110.2" transform="rotate(-90 312 110.2)">ADJ</text>
<text x="327.7" y="112.6">R65</text>
<text x="341.6" y="112.6">C64</text>
<text x="354.3" y="112.6">C66</text>
<text x="273.8" y="114.1">10uF</text>
<text x="327.7" y="115.2">120</text>
<text x="341.6" y="115.2">100nF</text>
<text x="354.3" y="115.2">10uF</text>
<text x="94.5" y="121.5">GND</text>
<text x="105.9" y="121.5">GND</text>
<text x="117.3" y="121.5">GND</text>
<text x="152.4" y="124.1">510</text>
<text x="152.4" y="121.5">R52</text>
<text x="160.5" y="121.5">GND</text>
<text x="172" y="121.5">GND</text>
<text x="268.5" y="125.3">GND</text>
<text x="279.9" y="125.3">GND</text>
<text x="291.3" y="125.3">GND</text>
<text x="327.7" y="125.3">R66</text>
<text x="335.8" y="125.3">GND</text>
<text x="348.5" y="125.3">GND</text>
<text x="327.7" y="127.9">360</text>
<text x="147.8" y="135.5">GND</text>
<text x="323.1" y="139.3">GND</text>
<text x="147.8" y="144.4">GND</text>
<text x="234.6" y="145.6">+5V_EXT</text>
<text x="246.4" y="148.2">L5</text>
<text x="261.7" y="148.2">L6</text>
<text x="278.4" y="148.2">PWR_FLAG</text>
<text x="306.3" y="149.5">AZ1117-ADJ</text>
<text x="310.4" y="146.9">U15</text>
<text x="336.4" y="144.4">+3V3</text>
<text x="75.4" y="152">GND</text>
<text x="86.9" y="152">GND</text>
<text x="98.3" y="152">GND</text>
<text x="152.4" y="154.5">39k</text>
<text x="152.4" y="152">R60</text>
<text x="165.6" y="154.5">GND</text>
<text x="177" y="154.5">GND</text>
<text x="239.8" y="150.7">0.68uH,</text>
<text x="248.3" y="150.7">0.8Ohm</text>
<text x="257.8" y="150.7">LCBB-601</text>
<text x="307.6" y="153.3">VI</text>
<text x="314.6" y="153.3">VO</text>
<text x="130" y="158.3">GND</text>
<text x="275.1" y="158.6">C24</text>
<text x="275.1" y="161.1">10uF</text>
<text x="286.5" y="158.3">C25</text>
<text x="286.5" y="160.9">10uF</text>
<text x="298.5" y="160.9">100nF</text>
<text x="298.5" y="158.3">C27</text>
<text x="313.3" y="157.2" transform="rotate(-90 313.3 157.2)">ADJ</text>
<text x="328.9" y="159.6">R67</text>
<text x="342.9" y="159.6">C49</text>
<text x="355.6" y="159.6">C65</text>
<text x="80.8" y="165.7">C32</text>
<text x="80.8" y="163.2">10uF</text>
<text x="92.7" y="166">C48</text>
<text x="92.7" y="163.4">10uF</text>
<text x="104.1" y="163.4">100nF</text>
<text x="104.1" y="166">C50</text>
<text x="114.3" y="166">10k</text>
<text x="114.3" y="163.4">R40</text>
<text x="152.4" y="164.7">R63</text>
<text x="152.4" y="167.2">120k</text>
<text x="159" y="164.7">10uF</text>
<text x="159.9" y="167.2">C68</text>
<text x="170.2" y="164.4">100nF</text>
<text x="172.4" y="167">C67</text>
<text x="328.9" y="162.2">120</text>
<text x="342.9" y="162.2">100nF</text>
<text x="355.6" y="162.2">10uF</text>
<text x="45.5" y="171">0.68uH,</text>
<text x="51.5" y="168.5">L11</text>
<text x="54" y="171">0.8Ohm</text>
<text x="63.5" y="171">LCBB-601</text>
<text x="66.8" y="168.5">L12</text>
<text x="125" y="168.5">EN</text>
<text x="125" y="173.6">VIN</text>
<text x="132.9" y="169.7" transform="rotate(-90 132.9 169.7)">GND</text>
<text x="134.3" y="173.6">VOUT</text>
<text x="135.7" y="171">ADJ</text>
<text x="269.7" y="172.3">GND</text>
<text x="281.2" y="172.3">GND</text>
<text x="292.6" y="172.3">GND</text>
<text x="328.9" y="172.3">R68</text>
<text x="337.1" y="172.3">GND</text>
<text x="349.8" y="172.3">GND</text>
<text x="72.7" y="178.7">PWR_FLAG</text>
<text x="130.1" y="178.7">U14</text>
<text x="328.9" y="174.9">200</text>
<text x="45" y="180.9">-8V</text>
<text x="125.4" y="181.2">ADP7182AUJZ</text>
<text x="191" y="181.2">-5V</text>
<text x="324.4" y="186.3">GND</text>
<text x="147.8" y="195.2">GND</text>
<text x="74.2" y="202.8">GND</text>
<text x="85.6" y="202.8">GND</text>
<text x="97" y="202.8">GND</text>
<text x="152.4" y="202.8">R102</text>
<text x="130" y="209.1">GND</text>
<text x="152.4" y="205.3">68k</text>
<text x="165.6" y="205.3">GND</text>
<text x="177" y="205.3">GND</text>
<text x="79.5" y="214">10uF</text>
<text x="91.4" y="214.2">10uF</text>
<text x="102.9" y="214.2">100nF</text>
<text x="114.3" y="214.2">R42</text>
<text x="152.4" y="215.5">R103</text>
<text x="159" y="215.5">10uF</text>
<text x="170.2" y="215.2">100nF</text>
<text x="44.2" y="221.8">0.68uH,</text>
<text x="50.2" y="219.3">L45</text>
<text x="52.7" y="221.8">0.8Ohm</text>
<text x="62.2" y="221.8">LCBB-601</text>
<text x="65.5" y="219.3">L46</text>
<text x="79.5" y="216.5">C30</text>
<text x="91.4" y="216.8">C60</text>
<text x="102.9" y="216.8">C61</text>
<text x="114.3" y="216.8">10k</text>
<text x="125" y="219.3">EN</text>
<text x="132.9" y="220.5" transform="rotate(-90 132.9 220.5)">GND</text>
<text x="135.7" y="221.8">ADJ</text>
<text x="152.4" y="218">120k</text>
<text x="158.7" y="218">C129</text>
<text x="171.2" y="217.8">C141</text>
<text x="125" y="224.4">VIN</text>
<text x="134.3" y="224.4">VOUT</text>
<text x="43.7" y="232">-5V</text>
<text x="71.4" y="229.5">PWR_FLAG</text>
<text x="125.4" y="232">ADP7182AUJZ</text>
<text x="130.1" y="229.5">U19</text>
<text x="190.4" y="232">-3V5</text>
</g>
<g font-size="1.8" fill="#a90000">
<text x="134.5" y="41.7">1</text>
<text x="52" y="42.9">1</text>
<text x="52" y="45.5">2</text>
<text x="134.5" y="44.2">2</text>
<text x="134.5" y="46.7">3</text>
<text x="128.8" y="101.3">3</text>
<text x="141.5" y="101.3">2</text>
<text x="304.1" y="105.2">3</text>
<text x="316.8" y="105.2">2</text>
<text x="135.6" y="108.7" transform="rotate(-90 135.6 108.7)">1</text>
<text x="310.9" y="112.5" transform="rotate(-90 310.9 112.5)">1</text>
<text x="305.4" y="152.1">3</text>
<text x="318.1" y="152.1">2</text>
<text x="312.2" y="159.5" transform="rotate(-90 312.2 159.5)">1</text>
<text x="122.5" y="167.4">3</text>
<text x="131.8" y="164.5" transform="rotate(-90 131.8 164.5)">1</text>
<text x="122.5" y="172.5">2</text>
<text x="140.3" y="169.9">4</text>
<text x="140.3" y="172.5">5</text>
<text x="131.8" y="215.3" transform="rotate(-90 131.8 215.3)">1</text>
<text x="122.5" y="218.2">3</text>
<text x="140.3" y="220.7">4</text>
<text x="122.5" y="223.3">2</text>
<text x="140.3" y="223.3">5</text>
</g>
</svg>
